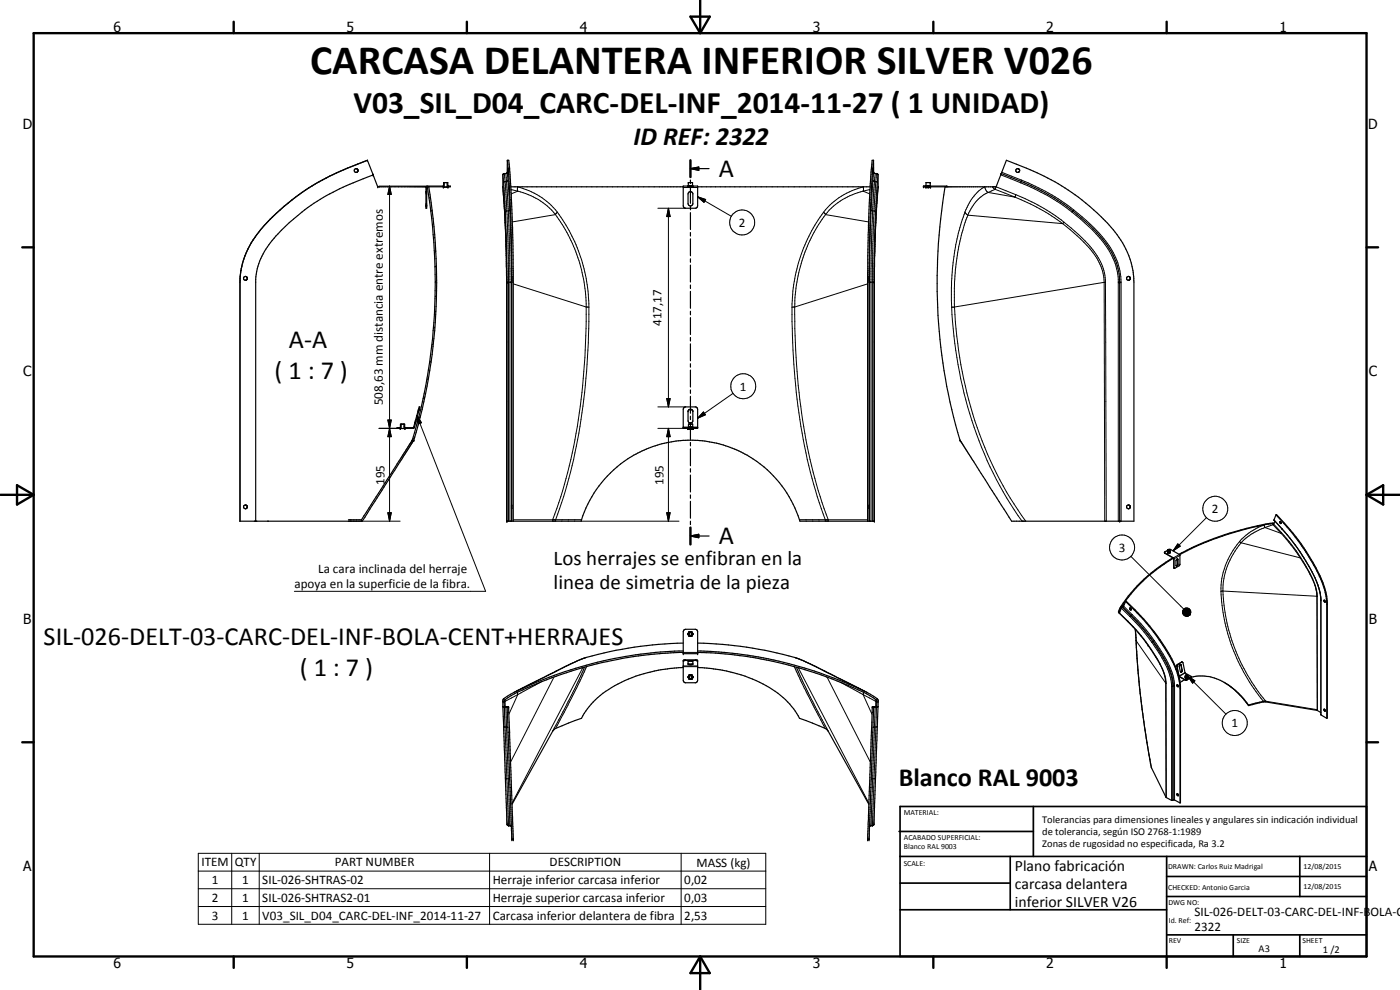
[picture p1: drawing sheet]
<svg xmlns="http://www.w3.org/2000/svg" width="420mm" height="297mm" viewBox="0 0 420 297" stroke-linecap="round" stroke-linejoin="round" font-family="sans-serif">
<g fill="none" stroke="#000" stroke-width=".35">
<path d="M88.7 59.2l-3.4 2.7M88.7 59.2l-1 .7M90.6 57.7l-1.9 1.5M90.7 57.7l-1 .8M91.6 57.1l-.9 .6M92.7 56.4l-2.1 1.3M93.7 55.8l-1 .6M94.7 55.1l-2 1.3M94.7 55.1l-1 .7M98.9 52.9l-1 .5M98.9 52.9l-4.2 2.2M100 52.4l-1.1 .5"/>
<path d="M101 51.9l-2.1 1M102.1 51.4l-1.1 .5M104.3 50.5l6-2.4 1.7 4.4M104.3 50.5l-3.3 1.4M104.3 50.5l-1.1 .4M107.3 50.8l-.4-.2-.6 .4v.4l.4 .3 .5-.1M107.3 50.8l.2 .4M107.3 50.8l.1 .4M107.4 51.4l-.2 .2M107.5 51.2l-.3 .4M111.9 52.4h.1M112 52.5l1.4 3.5h14.5"/>
<path d="M112 52.5a75.9 75.9 0 0 0-19.6 9.8l-.9 .6a55.7 55.7 0 0 0-9.3 8.6 20.6 20.6 0 0 0-5.5 12.4v72.5M127.8 57.5h.2M128.3 56h4.8M128.3 56a167.2 167.2 0 0 1-4.6 76.1M128.7 56a169.6 169.6 0 0 1-4.5 76.1M132.9 55.9l.2 .1M133 55.9h-.1M133 55.8v.1M133.1 55.8h-4.8l-.4 .2-.1 6.5h.2v-6.3l.3-.2M133.1 56v-1.2h1.3v1.2M133.1 56h1.3M133.3 54.8v1.3"/>
<path d="M134.2 54.8v1.3M134.4 55.8h.8v.2h-.8M134.4 56h.1M134.5 55.8v.2M134.5 56h.1M150.9 56l.6 9.4 .5 17.9v73.1h22.4l.1-.4M150.9 56h.1M150.9 52.3v.1M152 52l-.9 .1-.2 .4v3.5M152 52h.1M152.3 48.1l.6 9 .7 19.7v79.6M152.3 48.1h.4l.5 5.9 .8 19.8v82.6"/>
<path d="M152.3 48.1l-.2 3.9M152.4 50.6v1.1v-1.1M153.3 56h51.8M205.1 55.8h4.3v6l-.4 .6-3.4 .1-.4-.4zM206.5 55.8h.1M206.6 55.7v-.9h1.2v.9M206.6 55.7h1.2M206.6 55.8h.1M206.6 55.7l-.1 .1M206.7 57.7l.6-.2 .6 .5v3.3a.74 .74 0 0 1-.8 .5 .74 .74 0 0 1-.6-.7v-2.9zM206.7 55.8h.1M207.2 50.6l2.5-.5v1z"/>
<path d="M207.2 48.1v5M207.2 54v1.1M207.2 55.9v5.1M207.2 50.6h5.6M207.3 55.7l-.5 .1M207.3 55.7v.1M207.3 55.8h.2M207.8 55.7l.1 .1M207.9 55.8h-.3M209.4 56h51.7M262 50.6v1.1M262 50.7v.9"/>
<path d="M262.2 48.1l-.9 13.8-.5 19.3v75.2M262.2 48.1v3.7l.3 .3h.8l.2 .4 .1 3.5-.6 7.7-.6 16.8v75.9h-22.3l-.2-.4M262.2 48.1h-.5l-.6 9-.7 19.7v79.6M263.5 52.3v.1M277.9 55.8v-1h1.3v1l-.3-.1-.3 .1M277.9 55.7h1.3M277.9 56.1h.1M277.9 56l-.1 .1h1.5M278 55.8h.1M278 55.8h-.1M278.1 55.8h.4M278.5 56v.1"/>
<path d="M278.6 56l.1 .1M279.2 56l.1 .1M279.2 56.1h.1M279.3 56.1h.1M300.4 52.3v.1M300.4 52.2h.1M300.5 52.1l1.5-4a80.8 80.8 0 0 1 21.7 11.1 46.7 46.7 0 0 1 14.2 15.6 21.8 21.8 0 0 1 2.4 9.8v71.8h-36.7l-15.4-24.2a153.1 153.1 0 0 1-6.7-37.5 173.9 173.9 0 0 1 2.1-38.7M300.5 52.1l-1.6 3.9h-21.8v-.2h6.9l.4 .2M300.5 52.1a71.3 71.3 0 0 1 26.5 15.5 25.5 25.5 0 0 1 8.9 15.4l.1 73.4M305.6 50.6l.2 .1M305.8 50.7h-.7l-.2 .7 .4 .3h.3l.4-.3M305.8 50.7l.2 .3"/>
<path d="M306 51.4l-.4 .3M306 51v.4M73.9 75.7a22.8 22.8 0 0 0-1.9 7.8v72.9h36.7l15.5-24.3M74.9 73.8l-1 1.9M75.9 72.1l-2 3.6M76.5 71.2l-.6 .9M77 70.4l-1.1 1.7M78.2 69l-1.2 1.4M80 67l-1.2 1.3M81.7 65.2l-3.5 3.8M81.7 65.2l-1.2 1.1M85.3 61.9l-3.6 3.3"/>
<path d="M86.5 60.9l-1.2 1M127.8 61.8h.2M207.2 61.9v1M207.2 63.8v5.1M207.2 69.8v1M207.2 71.7v5.1M207.2 77.6v1.1M207.2 79.5v5.1M72 84.1v.5M74.2 83.4a.58 .58 0 0 0-.9-.3 .58 .58 0 0 0 0 .9 .58 .58 0 0 0 .9-.3M74.2 83.4v.3M153.6 83v1.1"/>
<path d="M207.2 85.5v1.1M207.2 87.4v5.1M207.2 93.4v1M207.2 95.3v5.1M260.9 83.4v.3M260.9 82.9v1.2M339.1 83.2a.58 .58 0 0 0-.8-.1 .58 .58 0 0 0 0 .9 .58 .58 0 0 0 .8-.1M339.1 83.2v.7M339.1 83.2l.1 .2M339.2 83.5l-.1 .4M207.2 101.3v1M207.2 103.2v5"/>
<path d="M207.2 109.1v1.1M207.2 111v5.1M207.2 117v1M207.2 118.9v5.1M120 128.3l.2 .1M120.2 128.5v-1.2h1.2v1.2M120.2 128.5h1.2M120.2 128.3h-1v.2h1M120.4 127.3v1.3M121.2 127.3v1.3M121.6 128.3l-.2 .1M123.6 132.2h.1"/>
<path d="M123.7 132.1h.1M123.7 132.1l-15.2 23.9M123.7 132.1h.5M124.5 126.9l-.5 1.4h-2.6M124.5 126.9l.2 .1M124.7 127l-.5 1.4-2.8 .1M125.6 122.9l-1.1 4M125.6 122.8v.1M125.6 122.8l.2-.7h.2l-.2 .8M125.6 122.8l.2 .1M125.6 122.8h.1M125.8 122.9l-1.1 4.1"/>
<path d="M205.1 128.3h4.3M205.3 122.3l.3-.2h3.2l.4 .3 .2 6.1h-4.3v-5.7zM206.5 128.3h.1M206.5 128.5h1.5M206.6 123.1l-.1 3.1a.74 .74 0 0 0 .6 .7 .74 .74 0 0 0 .8-.5v-3.1M206.6 128.1v-.8h1.3v.8M206.6 128.1l-.1 .2M206.6 123.1l-.1 .2M206.7 128.1l-.1 .1M206.7 128.1l.1 .1M206.7 122.9l-.1 .2M206.8 128.2v.1"/>
<path d="M206.8 128.5v.1M206.9 128.3h.1M206.9 128.5v.1M206.9 122.9h-.2M207 128.2l-.1 .1M207.2 128.1l-.1 .1M207.2 124.9v1M207.2 126.8v5.1M207.2 132.8v1M207.2 134.7v5M207.3 128.1l.2 .2M207.5 122.9l-.8 .1"/>
<path d="M207.5 122.9l.4 .4M207.5 128.5l.1 .1M207.5 128.3h.1M207.6 128.5l.1 .1M207.6 128.3h.1M207.7 128.2l-.1 .1M207.8 128.1l-.1 .1M207.8 128.1v.1M207.9 128.2l.1 .1M207.9 128.2l-1.4 .1M208 128.3h.1M74.2 151.9a.59 .59 0 0 0-.6-.4 .59 .59 0 0 0-.5 .4v.4a.59 .59 0 0 0 .5 .4 .59 .59 0 0 0 .6-.4"/>
<path d="M74.2 151.9v.4M104.6 156h3.9M108.5 156l-.1 .4M153.6 151.6v1M165.9 156h8.6M174.5 156a34.3 34.3 0 0 1 36.3-23.8 34.5 34.5 0 0 1 29.1 23.8M207.2 140.6v1M207.2 142.5v5.1M207.2 148.5v1M207.2 150.4v5.1M207.2 156.4v1M207.2 158.3v5.1"/>
<path d="M239.9 156h8.7M260.9 151.5v1.2M260.9 151.9v.4M339.1 151.8l-.4-.3-.6 .4 .2 .6 .4 .2 .4-.3M339.1 151.8v.6M339.1 151.8l.1 .1M339.2 152.3l-.1 .1M382.3 157.1l-.2-.1a89.2 89.2 0 0 0-27.4 8.9l-.8 .4M382.6 156.4l-.4 .8a29.1 29.1 0 0 0-8.3 1.5 85.2 85.2 0 0 0-17 6.2l-2.9 1.5M382.9 154.5l-.6 1.5a72.4 72.4 0 0 1 9.6 12.3 24.7 24.7 0 0 1 4.5 11.5v34.6l1.8 1.1M382.9 154.5l.2-.1a66.8 66.8 0 0 1 13.9 20.4l.9 2.9 .4 2.9v34.8l-.1 .1M382.9 154.5a71.3 71.3 0 0 1 12.8 17.8l1.7 4.3 .8 4.2v34.7"/>
<path d="M384.1 156.5l.3 .1v.5zM384.2 156.5l.3 .5M207.2 160.8l2.5-.5v1zM207.2 160.8h5.6M349.5 165.8l2.7 1.7M349.5 165.8v.1M349.5 165.9h.1M349.5 165.6v.2M349.6 165.6h-.1M349.6 165.9l2.6 1.5 .2 3.1M350.3 165.5l.2 .2M350.3 165.5h.1"/>
<path d="M350.4 165.6v-.6l.7-.2 3 1.8v2.8l-1.6 1.1-.3-.2v-2.8M350.4 165.4l-.1 .1M350.4 165.6l.1 .1M350.5 165.7l.4 .1M350.5 165.7l.3 .1M350.5 165.6l.3 .2M350.6 165l.4 .1-.3 .1zM350.8 164.8l.3 .2v.5M350.8 165.8h.1M351 165h.1M351.1 165.7l-.2 .1M351.1 165.7h-.6"/>
<path d="M351.1 165.1l-.5 .2-.2-.2-.8 .5M351.1 165.5l-.2 .3M351.1 165.1h.1M351.1 165.5v.2M352 167.4l-2.2 1.3a51.6 51.6 0 0 0-8.5 7.1 33.4 33.4 0 0 0-4.9 6.3l-.8 1.5 .2 .2M352.2 167.5a44.1 44.1 0 0 0-16 15.4l-.2 .8M353.2 167.8h.3v1.6l-.4 .4-.2-1.5zM353.4 167.7v1.5l-.4 .6M205.1 198.2l.3-.2h3.6l.4 .2v5.9l-.4 .7-3.4 .1-.3-.3-.2-.5zM205.1 195.3a121.8 121.8 0 0 0-49.9 12M205.1 193a102.9 102.9 0 0 0-31.6 5.2l-16.7 8.2a19.9 19.9 0 0 0-5.8 3.5l-.1 .7M205.1 195.7a120.1 120.1 0 0 0-51.7 13l-1.9 1.3-.2 .6"/>
<path d="M205.1 198.4l.5-.2h3.2l.6 .2M205.3 189l.5-.2h2.8l.6 .3 .2 7h-4.3v-6.6zM206.4 190.2h.1M206.5 190.2l.3 .6M206.5 199.1l.4 .2 1-.2M206.5 198.5h1.4v.8h-1.4zM206.6 190.1v.2M206.6 190h.1M206.6 190.5h.1M206.7 189.9h.1M206.8 190.8v.1M206.8 190.9h.8"/>
<path d="M207.1 189.6l-.4 .2M207.3 189.6l.5 .3M207.6 189.6h-.8l-.3 .6M207.6 189.6l.3 .6-.3 .6M207.6 189.6l.4 .6-.4 .7M207.6 190.8l-.1 .1M207.7 190.6v.1M207.8 190.5l-.5 .4-.6-.3M207.8 190v.4M209.4 195.7a121.2 121.2 0 0 1 51.7 13l1.8 1.3 .2 .6M209.4 195.3a118.7 118.7 0 0 1 32 5.1l4.5 1.4 7.4 2.8a35.9 35.9 0 0 1 10.2 5.3l.1 .7M209.4 193a109.3 109.3 0 0 1 31.5 5.2l19.2 9.5"/>
<path d="M335.7 183.6v.1M335.7 183.6l.1 .3M335.8 183.9a58.9 58.9 0 0 1 11.8 14.5M337.8 180.5l-.6 1.4-.6 .5-.7 1.5-.1-.1M337.8 180.5l.2-.1a66.8 66.8 0 0 1 12.2 14.7 24.8 24.8 0 0 1 4.1 10.9l-.2 34.9M337.8 180.5a61.3 61.3 0 0 1 11.1 13.1l3.6 6.2a18.5 18.5 0 0 1 1.6 6.9v34.2M339 182.5l.2 .5 .3-.1M339.1 182.5h-.1M339.2 182.4l.3 .5M339.2 182.4l-.1 .1M339.4 182.8l.1 .1M340.7 188.8l.9 13.3 1 9.5 2.9 18.7 4.4 8.9 1.7 1 .7-.3 1.8 1"/>
<path d="M354 199.6l.2-.2 .3 .1 .3 1.8-.3 .4-.3-.2zM354.3 199.4l.4 1.7-.3 .6M354.8 198.7l-1.5 1 .6 3.2 2 1.1 1.6-.9M397.5 180.1a.29 .29 0 0 0-.1 .4 .29 .29 0 0 0 .4 .1M397.5 180.1l.3 .5M150.9 212l1.3 35.4 .2 .3 .9 .1 .2 .3M150.9 212v.1M150.9 210.6v1.4M150.9 210.6h.4M150.9 212.1h.1M151 212.1l1.2 .2 .1 1.4M151.3 210.6l.1 1.3"/>
<path d="M151.4 212.2l.2 5.9h-.4M151.4 212l1.2 .1M151.4 211.9v.1M152.3 213.7l1.3 37.8v.5h.4l-1.3-38.3M152.3 213.7h.4M152.6 212.1h.1M152.6 212.1l.1 1.6M155.1 207.3l-.8 .4M205.1 200.3a45.6 45.6 0 0 0-24.2 7.7 22.4 22.4 0 0 0-6.4 7.5l-7.8 3.1-.7 .6-12.3 22.1M206.6 203h.1M206.7 202.9l.1 .9M206.7 202.8a.64 .64 0 0 0 .2 .9 .64 .64 0 0 0 .9-.2"/>
<path d="M206.7 202.8v.1M206.7 202.8h.1M206.8 202.6h.1M206.8 203.8h.1M206.8 202.6l-.1 .2M206.9 203.8h.7M206.9 202.5l-.1 .1M207.2 202.5l-.5 .3M207.4 202.5l.4 .4M207.5 202.5l.3 .4M207.6 203.8h-.1M207.7 203.6v.1"/>
<path d="M207.8 202.8h.1M207.8 202.9v.6M207.8 203.5l-.2 .3M207.8 202.9l.2 .3M208 203.2l-.2 .3M208 203.2l-.4-.7h-.7l-.4 .7 .4 .6M208 203.2l-.4 .6M209.4 200.3l4 .3a40.2 40.2 0 0 1 22.3 9.3 20.1 20.1 0 0 1 4.2 5.6l7.8 3.1 .7 .6 12.4 22.1M261.7 213.7l-1.3 38.3h.4l.1-1.2 1.3-37.1M261.7 213.7h.5M261.8 212.1l-.1 1.6M261.8 212.1h.1"/>
<path d="M262.2 212.3v1.4M262.2 212.3h.1M262.5 212.2h-.1M263 212l-1.1 .1M263 212h.1M263.1 210.6h.5M263.1 210.6l-.1 1.4M263.5 212l-1.3 .3M263.5 212l-1.2 35.4-.3 .3-.9 .1-.2 .3M263.5 212h.1M263.6 210.6l-.1 1.4M353.2 205.5l.1 .4 .3 .1"/>
<path d="M353.3 205.5h-.1M353.3 205.5h.1M353.3 205.5l.3 .5M355.5 204l-1.4 .8M355.6 201.8l-.6-3-.3-.2-1.3 .7-.3 .5 .8 3.3 1.9 1h.3l1.4-.9M355.6 201.8l1.8 1.1 .1 .3M355.6 201.8h.1M355.7 203.1l.1 .3h.4M355.7 203.1h.1M355.7 203.1l.1 .2M355.8 202.7h.6M355.8 203.2l.2 .1"/>
<path d="M355.8 203.1h-.1M355.8 203.3v.1M355.8 203.3h.3M355.8 203.4h.4M355.9 202.6l.5 .1-.3 .1zM356.1 203.3l.1 .1M356.2 203.4h.1M356.3 203.4h.1M356.4 202.7h.1M356.5 202.7l-.2-.2-.5 .1v.7M356.5 202.7h-.1M356.5 203.1v.1"/>
<path d="M356.5 203.1l-.2 .3M356.5 202.7v.4M356.5 203.2l-.2 .2M356.5 203.2l-.4 .1M357.5 203.2a13 13 0 0 1 11 2.2M367.4 204.8l1.1 .6M368.5 205.4l2.4 1.9 1.7 1.8 2.2 2.6M368.5 205.4a24.3 24.3 0 0 1 6.2 6.1M374.7 211.5l.1 .2M374.8 211.7l4.9-1.1 15.6 2.5M379.9 210.4h-.6l-4.6 1.1M395.3 213.1h.1"/>
<path d="M395.3 213.1l1.1 .7M397.5 212.8l.3 .5M397.5 212.8l-.1 .4 .2 .2 .2-.1M353.3 238.2l.3 .2v.4l-.3-.2zM353.3 238.2l.3 .5M152.2 247.4v.1"/>
<circle cx="207.2" cy="190.2" r=".44"/>
<circle cx="207.2" cy="203.1" r=".43"/>
</g>
<g fill="#000">
<circle cx="110.3" cy="48.1" r=".18"/>
<circle cx="112" cy="52.5" r=".18"/>
<circle cx="113.4" cy="56" r=".18"/>
<circle cx="133" cy="56.1" r=".18"/>
<circle cx="133.1" cy="56" r=".18"/>
<circle cx="134.4" cy="56" r=".18"/>
<circle cx="134.4" cy="56.1" r=".18"/>
<circle cx="152.4" cy="51.7" r=".18"/>
<circle cx="206.5" cy="55.8" r=".18"/>
<circle cx="206.6" cy="54.8" r=".18"/>
<circle cx="206.6" cy="55.7" r=".18"/>
<circle cx="206.8" cy="55.8" r=".18"/>
<circle cx="206.9" cy="55.8" r=".18"/>
<circle cx="207.5" cy="55.8" r=".18"/>
<circle cx="207.6" cy="55.8" r=".18"/>
<circle cx="207.9" cy="55.8" r=".18"/>
<circle cx="262" cy="51.7" r=".18"/>
<circle cx="263.6" cy="56" r=".18"/>
<circle cx="277.1" cy="56" r=".18"/>
<circle cx="277.1" cy="55.8" r=".18"/>
<circle cx="277.8" cy="56.1" r=".18"/>
<circle cx="277.9" cy="55.8" r=".18"/>
<circle cx="277.9" cy="56.1" r=".18"/>
<circle cx="278.5" cy="56.1" r=".18"/>
<circle cx="278.5" cy="55.8" r=".18"/>
<circle cx="278.6" cy="55.8" r=".18"/>
<circle cx="278.7" cy="56.1" r=".18"/>
<circle cx="279.2" cy="54.8" r=".18"/>
<circle cx="279.2" cy="55.8" r=".18"/>
<circle cx="279.2" cy="55.7" r=".18"/>
<circle cx="279.2" cy="56.1" r=".18"/>
<circle cx="279.3" cy="56.1" r=".18"/>
<circle cx="300.5" cy="52.1" r=".18"/>
<circle cx="127.8" cy="61.8" r=".18"/>
<circle cx="128" cy="61.8" r=".18"/>
<circle cx="153.6" cy="84.1" r=".18"/>
<circle cx="260.9" cy="84.1" r=".18"/>
<circle cx="120" cy="128.3" r=".18"/>
<circle cx="120.1" cy="128.6" r=".18"/>
<circle cx="120.2" cy="128.5" r=".18"/>
<circle cx="120.2" cy="128.1" r=".18"/>
<circle cx="121.4" cy="128.1" r=".18"/>
<circle cx="121.4" cy="128.5" r=".18"/>
<circle cx="121.5" cy="128.6" r=".18"/>
<circle cx="121.6" cy="128.4" r=".18"/>
<circle cx="123.7" cy="132.1" r=".18"/>
<circle cx="124.2" cy="132.1" r=".18"/>
<circle cx="125.8" cy="122.9" r=".18"/>
<circle cx="206.4" cy="128.6" r=".18"/>
<circle cx="206.5" cy="128.3" r=".18"/>
<circle cx="206.6" cy="128.1" r=".18"/>
<circle cx="206.7" cy="128.1" r=".18"/>
<circle cx="206.8" cy="128.6" r=".18"/>
<circle cx="206.9" cy="128.6" r=".18"/>
<circle cx="207.5" cy="128.6" r=".18"/>
<circle cx="207.7" cy="128.6" r=".18"/>
<circle cx="208" cy="128.3" r=".18"/>
<circle cx="208" cy="128.6" r=".18"/>
<circle cx="288.1" cy="132.1" r=".18"/>
<circle cx="152" cy="156.4" r=".18"/>
<circle cx="152.2" cy="156.4" r=".18"/>
<circle cx="262.4" cy="156.4" r=".18"/>
<circle cx="336" cy="156.4" r=".18"/>
<circle cx="350.5" cy="165.7" r=".18"/>
<circle cx="350.8" cy="165.8" r=".18"/>
<circle cx="350.9" cy="165.8" r=".18"/>
<circle cx="351.2" cy="165.6" r=".18"/>
<circle cx="205.1" cy="196.1" r=".18"/>
<circle cx="206.8" cy="189.6" r=".18"/>
<circle cx="209.4" cy="196.1" r=".18"/>
<circle cx="335.9" cy="183.6" r=".18"/>
<circle cx="151.3" cy="210.6" r=".18"/>
<circle cx="152.6" cy="212.1" r=".18"/>
<circle cx="261.8" cy="212.1" r=".18"/>
<circle cx="263.1" cy="211.9" r=".18"/>
<circle cx="263.1" cy="210.6" r=".18"/>
<circle cx="355.7" cy="203.1" r=".18"/>
<circle cx="355.8" cy="203.3" r=".18"/>
<circle cx="356.5" cy="203.2" r=".18"/>
<circle cx="153.6" cy="252" r=".18"/>
<circle cx="154" cy="252" r=".18"/>
<circle cx="260.4" cy="252" r=".18"/>
<circle cx="260.8" cy="252" r=".18"/>
</g>
<g fill="none" stroke="#000" stroke-width=".3">
<path d="M113.7 55.8h14.6M116.9 55.8l.5 2.5h-1zM116.9 55.8v100.6M128.7 55.8l.2 .2M129.1 59.1l-.3 .4M133.3 55.1l-.2 .4M134.4 55.6l-.2 .4M134.7 55.8l.2 .2M150.9 52.5l.3 2.4M150.9 56.1l.2 2.3M151.1 58.4l.5 8.3M151.1 58.4v.1"/>
<path d="M151.4 52.1l.2 2.3M151.6 54.4l.5 8.9M151.6 54.4l-.4 .2v.7l.5 8.3M151.8 52.1l.8 11.2 .4 13.5v79.6M152.2 51.7l.2 2.4M152.4 54.1l.6 8.9M152.4 54.1l-.3 .3h-.5M152.5 50.5h.4M153.1 59.9h.4M153.3 56.9l2.1 .5M155.3 56l.1 .1M155.4 56.1a22.2 22.2 0 0 1 11.9 7.6"/>
<path d="M155.4 56.1v1.3M155.4 57.4l.8 .2a19.8 19.8 0 0 1 10.5 6.8M155.4 57.4l-2 .8M205.1 56.3h4.3M209.4 59.1l2.4 .8-.5 .8zM209.4 59.1l10.1 5.8M259 56.1v1.3M259 56.1a21.6 21.6 0 0 0-11.8 7.6M259 57.4l2 .8M259 57.4a20.8 20.8 0 0 0-11.2 7M259.1 56l-.1 .1M260.9 59.9h.5"/>
<path d="M261.1 56.9l-2.1 .5M261.5 50.5h.4M262 54.1l.3 .3h.5M262 54.1l-.6 8.9M262.2 51.7l-.2 2.4M262.7 52.1l-.8 10.5-.5 14.2v79.6M262.8 54.4l-.5 8.9M262.8 54.4l.5 .5M263 52.1l-.2 2.3M263.3 54.9l-.5 8.7M263.3 58.4l-.5 8.3M263.3 58.4v.1"/>
<path d="M263.5 52.5l-.2 2.4M263.6 56.1l-.3 2.3M277.8 55.8v.2M284 55.8v.2M295.5 56a14.4 14.4 0 0 0-5.9 7.6M295.6 56l.3 1.1 .7 .6M296.6 57.7a11.7 11.7 0 0 0-6.1 6.9M296.6 57.7l8 1.4M297.8 56l.9 .8M298.7 56.8l-2.1 .9M298.7 56.8l.2-.8 6 2.4M298.7 56.8l5.9 2.3"/>
<path d="M300.3 52.5l6.1 2.4M300.6 51.7l6 2.4M304.6 59.1a60.6 60.6 0 0 1 14.3 8M304.9 58.4l5.6 2.6 2.8 1.5 6 4.2M304.9 58.4l-.3 .7M306.4 54.9a60.2 60.2 0 0 1 15.3 8.7M306.6 54.1l-.2 .8M306.6 54.1a62.2 62.2 0 0 1 25.7 18.9 19.5 19.5 0 0 1 4.2 11.7M127.8 62l.2 .2M129.7 63l-.4 .4M130.1 67.1l-.4 .4M130.5 71.2l-.4 .4"/>
<path d="M130.8 75.4l-.4 .4M131 79.7l-.5 .4M151.6 66.7h.1M151.6 66.7l.4 16.6v73.1M151.7 63.6l.5 17.8v75M152.1 63.3l.5 17.2v75.9M152.1 63.3l-.4 .3M153 63l-.3 .3h-.6M153 63l.5 19.2v74.2M166.7 64.4a47.6 47.6 0 0 1 9.2 26.8 185.6 185.6 0 0 1-8.8 61.3l-1.2 3.5M166.7 64.4l-13 2.2M167.3 63.7l-.6 .7"/>
<path d="M167.3 63.7a49 49 0 0 1 5.9 10.6 47.6 47.6 0 0 1 3.5 15.9 189 189 0 0 1-8.1 60.6l-1.9 5.6M197.4 62.5h8.4M200.6 62.5l.5 2.5h-1zM200.6 62.5v59.6M247.2 63.7a48.4 48.4 0 0 0-9.5 27.5 192.2 192.2 0 0 0 7.6 57.8l2.4 7.4M247.2 63.7l.6 .7M247.8 64.4l12.9 2.2M247.8 64.4a47.2 47.2 0 0 0-9.3 27.7M261.4 63l.3 .2 .6 .1M261.4 63l-.5 20v73.4M262.3 63.3l.5 .3M262.3 63.3l-.5 17.2v75.9"/>
<path d="M262.8 63.6l-.5 15.4v77.4M262.8 66.7h.1M262.8 66.7l-.4 13.8v75.9M289.6 63.6a70 70 0 0 0-4.1 22.8l.1 5.8M289.6 63.6l.9 1M290.5 64.6l-1.8 5.2-1.3 5.9-.9 9v7.4M290.5 64.6l28.4 2.5M318.9 67.1a39.2 39.2 0 0 1 10.7 11l1.3 3.2 .5 3.4M319.3 66.7a36.4 36.4 0 0 1 11 11.8l1.2 3.4 .3 2.8M319.3 66.7l-.4 .4M321.7 63.6a44.3 44.3 0 0 1 11.2 11.8 18 18 0 0 1 2.7 8.5v72.5M322 63.3h.1"/>
<path d="M322 63.3l-.3 .3M322.2 63l-.2 .3M130.5 98.1l-.4 .5M130.8 93.3l-.4 .5M131 88.6l-.4 .5M131.1 84.1l-.5 .5M152 84.7h.1M152.2 84.7h.1M152.2 84.7h1.3M152.5 84.7h.1M153.4 84.7h.1M153.6 84.6h.4"/>
<path d="M154 85.2l21.9 6.9 .8 .1M238.5 92.1a188.7 188.7 0 0 0 8.2 58.7l1.9 5.2M238.5 92.1l-.8 .1M260.4 84.6h.4M260.4 85.2l-21.9 6.9M260.9 84.7h1.4M261 84.7h.1M262.3 84.7h.1M262.4 84.7h.1M285.6 92.2a119.3 119.3 0 0 0 21.1 64.2M286.5 92.1l-.9 .1M286.5 92.1a118.4 118.4 0 0 0 21.3 64.3"/>
<path d="M331.4 84.7h.4M331.4 84.7l.1 71.7M331.4 84.7l-44.9 7.4M331.8 84.7l.2 71.7M335.6 84.7h.9M335.7 84.7h.1M336 84.7h.1M336.5 84.7v71.7M127.5 119.1l-.6 .5M128.6 113.5l-.6 .5M129.4 108.2l-.5 .5M130.1 103.1l-.5 .4"/>
<path d="M200.1 119.6h1l-.5 2.5zM220 118l-10.6 7.5M113.7 128.5h5.5M116.4 126h1l-.5 2.5zM116.4 126l1 5h-1l1-5zM116.9 128.5l.5 2.5h-1zM119.6 128.3l.1 .2M120.4 127.8l-.2 .1M121.4 127.9l-.2 .1M122.1 128.3l.1 .2M124.5 131.1l-.6 .6M125.1 124.7l1.4 2.1-1 .4z"/>
<path d="M125.1 124.7l20.6 52.7h-57.4M125.8 122.1l.1 .2M126.2 124.9l-.7 .6M197.4 122.1h8.4M200.6 128.5l.5 2.5h-1zM200.6 128.5v27.9M205.1 128.1h1.5M205.8 128.3v.2h-8.4M207.9 128.1h1.5M208.6 128.3v.2M211.1 123.6l.6 .9-2.3 1zM104.6 156.4h15.5"/>
<path d="M116.4 153.8h1l-.5 2.6zM154 156h11.9M165.9 156v.4M174.4 156.4h29.4M200.1 153.8h1l-.5 2.6zM248.6 156h11.8M248.6 156v.4M362.1 155.3l-10 10M379.3 157.5l.1 .1M379.3 157.5a19.3 19.3 0 0 0-11.6 12.2 19.5 19.5 0 0 0-1.3 7.7M379.4 157.5h-.1M379.4 157.6l.2 .7"/>
<path d="M379.4 157.6h.1M379.6 158.3l4.9 1.7M379.6 158.3l-4.3 2.1-2.8 2.5M381.9 157.1l.1 .3M382 157.4l-2.4 .9M382 157.4l2.5 2.6M382.2 157.2l2.4 2.6M382.2 157.3l-.2 .1M382.2 157.2v.1M382.3 156l4 4.4 4.6 6.2M384.6 159.8l2.3 2.6 3.4 4.9M384.6 159.8l-.1 .2"/>
<path d="M384.7 158.6h.1M384.7 158.6v.1M385.5 157l-.2 .1M339.4 166.9l15.8 15.9M349.6 165.9v.1M350.4 165.4v.4l.5 .1 .3-.2-.1-.3M352.2 167.5h.1M352.2 170.3h.1M353.4 167.9h.1M353.4 169.2l.1 .1M353.5 163.2l.7 .7-2.1 1.4zM353.9 166.4l-1.7 1.1"/>
<path d="M354.1 166.7l-1.9 .9M366.4 177.4a55.2 55.2 0 0 0 6.8 24.2l2.4 4 3.6 5M367 177.3l28.2 1.6M367 177.3a54.4 54.4 0 0 0 8.1 26.3l2.5 4 2.3 2.8M367 177.3l-.6 .1M372 162.5l.5 .4M372.5 162.9l17.7 4.5M372.5 162.9a22.3 22.3 0 0 0-5.5 14.4M384.5 160l3.7 4.5 2 2.9M390.2 167.4a24.5 24.5 0 0 1 5 11.5M390.3 167.3a27.4 27.4 0 0 1 5 10.6v1M390.3 167.3l-.1 .1"/>
<path d="M390.9 166.7h.1M390.9 166.6a29.4 29.4 0 0 1 5.5 12.5v35.4M392.1 165.6l-.1 .1M395.2 178.9h.1M395.2 178.9l.1 34M395.3 178.9l.1 34.1M175.9 197.3l-2.7 1-6.1 3M205.1 195.7h4.3M205.1 199.8h4.3M205.8 198v.2M206.8 189.5h.8l.5 .7-.5 .8h-.8l-.5-.8zM208.6 198v.2"/>
<path d="M238.5 197.3l2.7 1 6.1 3M335.9 184l2.6 2.4M335.9 183.6l.1 .1M336.5 182.5l2.6 2.5M336.8 182.2l2.5 2.5M337 182.1l5.1 5.3 4 5M337.2 181.9l5.2 5.2 4 5.1M337.4 181.4l-.8 .7v.3M338.5 186.4l3.2 3.4 2.9 3.8M338.5 186.4v.1M339.1 185l3.4 3.7 3.2 4M339.2 182.4l.2 .5"/>
<path d="M339.3 182.5l.1 .3M339.3 184.7l-.2 .3M339.3 184.7l3.5 3.7 3.2 4.1M339.7 184.4l-.4 .3M339.8 184.4h-.1M340.6 182.9l-.2 .1M340.7 188.8l.3 3.5M340.9 192.1l.1 .2M341 192.3l8.8 12.6M341 192.3l.5 8.8a286.6 286.6 0 0 0 3.8 28.1l.3 1.2M344.6 193.7h.1M344.6 193.6l1.9 2.7a16.8 16.8 0 0 1 3.5 8.8"/>
<path d="M344.6 193.6v.1M345.7 192.7a32 32 0 0 1 5.8 11.6l.1 35.9M346 192.5l2.6 4a21.1 21.1 0 0 1 3.3 8.6v35M346 192.5l-.3 .2M346.1 192.4a29.7 29.7 0 0 1 6 12.2v35.4M346.1 192.4l-.1 .1M346.4 192.2l-.3 .2M346.4 192.2a31.7 31.7 0 0 1 5.8 11.5l.3 2.1M347.6 191.2l-.2 .1M347.6 198.4a14 14 0 0 1 2.2 6.5M353.2 199.9h.1M353.4 199.3l.1 .1"/>
<path d="M354.4 199.6h.1M354.6 198.7h.1M354.9 183.6l2.1 .9-2.1-.6zM354.9 183.3l2.1 1.2-2.1-.9zM354.9 183.9l2.1 .6-2-.4zM355 183.1l2 1.4-2.1-1.2zM355 184.1l2 .4-1.9-.1zM355.1 184.4l1.9 .1-1.7 .1zM355.2 182.9l1.8 1.6-2-1.4zM355.3 184.6l1.7-.1-1.5 .2zM355.3 182.7l.2-.2 1.5 2zM355.3 182.7l1.7 1.8-1.8-1.6z"/>
<path d="M355.5 184.7l1.5-.2zM355.5 182.5l.3-.1 1.2 2.1zM355.8 184.8l1.2-.3zM355.8 182.4h.3l.9 2.1zM356 184.9l1-.4zM356.1 182.4h.3l.6 2.1zM356.3 184.9l.7-.4zM356.4 182.4l.2 .1 .4 2zM356.6 184.8l.4-.3zM356.6 182.5l.3 .1 .1 1.9zM356.8 184.7l.2-.2zM356.9 182.6l.1 .2v1.7z"/>
<path d="M357 182.8l.2 .2-.2 1.5zM357.2 183l.1 .3-.3 1.2zM357.3 184.1l-.3 .4zM357.3 183.3l-.3 1.2zM357.4 183.8l-.4 .7zM357.4 183.6l-.4 .9zM396.4 180.2v.1M398.3 181.2l-.1 .1M151.5 210l.1 .4M151.6 210.4l-.3 .2M151.6 210.4v1.6M151.8 212.2l.8 21.4"/>
<path d="M152.4 218.2v.1M152.4 218.2l-.8-.1 .5 15.6M152.5 219.7h.4M155.2 207.3h-.1M155.3 207.7l.1 .7M155.4 208.4l-3.8 2M155.4 208.4l-2.7 5.9M162.3 204.6l-6.9 3.8M166.3 203.1l-13.1 25.5M167.1 201.3l-11.7 5.9M167.1 201.3h-.2M174.9 200.3l-21.2 40.7"/>
<path d="M175.4 200.2l-2.9 6.4-6.6 12.8M176 200l-3 6.5-6.3 12.1M205.1 200h4.3M206.8 202.4h.9l.4 .8-.4 .7h-.9l-.4-.7zM238.4 200l3 6.5 6.3 12.1M239 200.2l3.9 8.3 5.7 10.9M239.6 200.3l21.2 40.7M247.3 201.3l11.8 5.9M247.3 201.3h.2M248.2 203.1l13 25.5M252.1 204.6l6.9 3.8M259 208.4l3.8 2"/>
<path d="M259 208.4l2.7 5.9M259.1 207.7l-.1 .7M259.2 207.3h.1M261.5 219.7h.4M262.7 212.2l-.8 21.4M262.8 210.4l.3 .2M262.8 210.4v1.6M262.9 210l-.1 .4M263 212.2l-.7 21.5M263.3 218l-1.3 .3M349.8 204.9l.2 .2M349.8 204.9l.1 34.3"/>
<path d="M350 205.1v34.2M352.5 205.8l-.9 .1M352.5 205.8v34.2M354.3 206.6l-.2 .1M354.7 201.1h.1M355.6 203.9v.1M355.6 201.8l-1.8 1M355.7 201.9l-1.8 1.2M356.2 203.9v.1M356.5 202.9l2.1 1.4-.7 .7zM356.5 203l.1 .2-.3 .3-.5-.1v-.4M356.5 202.9l11.4 11.4"/>
<path d="M357.4 203.2v.1M379.9 210.4l15.4 2.5M379.9 210.4v.2M395.3 212.9v.2M395.3 212.9l.1 .1M395.4 213v.2M151.7 233.4l.4 .3M152.1 233.7l.5 14M152.6 233.6l.4 14.1M152.6 233.6l.4 .3M152.6 233.6l-.5 .1M153.5 236.3h-.4"/>
<path d="M260.9 236.3h.5M261.9 233.6l-.5 14.1M261.9 233.6l-.5 .3M261.9 233.6l.4 .1M262.3 233.7l-.5 14M262.8 233.4l-.5 .3M59.5 256h170.3v21.3h-170.3zM69.5 256v21.3M77.8 256v21.3M146.9 256v21.3M152.6 247.7h.1M153 247.7h.1"/>
<path d="M204.4 256v21.3M261.4 247.7h.1M261.8 247.7h.1M59.5 261.4h170.3M59.5 266.7h170.3M59.5 272h170.3"/>
<circle cx="222.7" cy="66.7" r="3.8"/>
<circle cx="223" cy="115.9" r="3.8"/>
<circle cx="364.7" cy="152.6" r="3.7"/>
<circle cx="336.7" cy="164.3" r="3.8"/>
<circle cx="370.6" cy="216.9" r="3.8"/>
</g>
<g fill="none" stroke="#000" stroke-width=".71">
<path d="M10.1 9.9h400v277.1h-400zM70.1 6.5v3.4M140.1 6.5v3.4M207.2 5h5.8l-2.9 4.9zM210.1 0v9.9M280.1 6.5v3.4M350.1 6.5v3.4M207.2 48.1v5M6.7 74.2h3.4M410.1 74.2h3.5M.1 148.5h10M5.1 145.6l5 2.9-5 2.9z"/>
<path d="M207.2 158.3v5.1M410.1 148.5h10M410.1 148.5l5-2.9v5.8zM6.7 222.7h3.4M410.1 222.7h3.5M70.1 287v3.4M140.1 287v3.4M210.1 287v10M210.1 287l2.9 5h-5.8zM280.1 287v3.4M350.1 287v3.4"/>
</g>
<g fill="none" stroke="#000" stroke-width=".51">
<path d="M269.8 249.5h40.3M270.1 242h140v45h-140zM270.1 257h140M303.2 257v16M310.1 242v15M350.1 257v30M390.1 257v12M270.1 265h33.1M270.1 273h80M350.1 269h60M350.1 263h60M350.1 280.5h60"/>
<path d="M370.1 280.5v6.5M390.1 280.5v6.5"/>
</g>
<g fill="#000">
<path d="M116.9 55.8l.5 2.5h-1zM207.2 50.6l2.5-.5v1zM209.4 59.1l2.4 .8-.5 .8zM200.6 62.5l.5 2.5h-1zM200.1 119.6h1l-.5 2.5zM116.4 126h1l-.5 2.5zM116.9 128.5l.5 2.5h-1zM125.1 124.7l1.4 2.1-1 .4zM200.6 128.5l.5 2.5h-1zM211.1 123.6l.6 .9-2.3 1zM116.4 153.8h1l-.5 2.6zM200.1 153.8h1l-.5 2.6z"/>
<path d="M207.2 160.8l2.5-.5v1zM353.5 163.2l.7 .7-2.1 1.4zM357.3 184.1l-.3 .4zM357.4 183.8l-.4 .7zM357.4 183.6l-.4 .9zM357.3 183.3l-.3 1.2zM357.2 183l.1 .3-.3 1.2zM357 182.8l.2 .2-.2 1.5zM356.9 182.6l.1 .2v1.7zM356.4 182.4l.2 .1 .4 2zM356.1 182.4h.3l.6 2.1zM355.8 182.4h.3l.9 2.1z"/>
<path d="M355.5 182.5l.3-.1 1.2 2.1zM355.3 182.7l.2-.2 1.5 2zM355.3 182.7l1.7 1.8-1.8-1.6zM355.2 182.9l1.8 1.6-2-1.4zM355 183.1l2 1.4-2.1-1.2zM354.9 183.3l2.1 1.2-2.1-.9zM354.9 183.6l2.1 .9-2.1-.6zM354.9 183.9l2.1 .6-2-.4zM355.1 184.4l1.9 .1-1.7 .1zM355.3 184.6l1.7-.1-1.5 .2zM355.5 184.7l1.5-.2zM355.8 184.8l1.2-.3z"/>
<path d="M356 184.9l1-.4zM356.3 184.9l.7-.4zM356.6 184.8l.4-.3zM356.8 184.7l.2-.2zM356.5 202.9l2.1 1.4-.7 .7z"/>
</g>
<path d="M356.8 182.5v2" fill="none" stroke="#000" stroke-width=".42"/>
<path d="M355 184.3h2" fill="none" stroke="#000" stroke-width=".38"/>
<text font-size="12.6" x="93.1" y="22.1">CARCASA DELANTERA INFERIOR SILVER V026</text>
<text font-size="9.4" x="106.1" y="33.9">V03_SIL_D04_CARC-DEL-INF_2014-11-27 ( 1 UNIDAD)</text>
<g font-size="7.9">
<text x="190.1" y="43.4">ID REF: 2322</text>
<text x="215.7" y="53.1">A</text>
<text x="86.7" y="104.6">A-A</text>
<text x="82.4" y="113.6">( 1 : 7 )</text>
<text x="215.7" y="163.3">A</text>
<text x="13.1" y="193.7">SIL-026-DELT-03-CARC-DEL-INF-BOLA-CENT+HERRAJES</text>
<text x="90" y="202.7">( 1 : 7 )</text>
<text x="269.7" y="236">Blanco RAL 9003</text>
</g>
<g font-size="6.3">
<text x="166.1" y="169.4">Los herrajes se enfibran en la</text>
<text x="166.1" y="176.7">linea de simetria de la pieza</text>
</g>
<g font-size="4.7">
<text x="304.6" y="261.2">Plano fabricación</text>
<text x="304.6" y="266.6">carcasa delantera</text>
<text x="304.6" y="272">inferior SILVER V26</text>
</g>
<g font-size="4.2">
<text x="34" y="9.6">6</text>
<text x="104" y="9.6">5</text>
<text x="174" y="9.6">4</text>
<text x="244" y="9.6">3</text>
<text x="314" y="9.6">2</text>
<text x="384" y="9.6">1</text>
<text x="6.8" y="38.7">D</text>
<text x="410.6" y="38.7">D</text>
<text x="7" y="112.9">C</text>
<text x="410.8" y="112.9">C</text>
<text x="7" y="187.1">B</text>
<text x="410.8" y="187.1">B</text>
<text x="7" y="261.4">A</text>
<text x="410.8" y="261.4">A</text>
<text x="34" y="290.4">6</text>
<text x="104" y="290.4">5</text>
<text x="174" y="290.4">4</text>
<text x="244" y="290.4">3</text>
<text x="314" y="290.4">2</text>
<text x="384" y="290.4">1</text>
</g>
<g font-size="3.9">
<text x="221.7" y="68">2</text>
<text x="198.5" y="97.8" transform="rotate(-90 198.5 97.8)">417,17</text>
<text x="222.1" y="117.2">1</text>
<text x="114.9" y="121.6" transform="rotate(-90 114.9 121.6)">508,63 mm distancia entre extremos</text>
<text x="115.4" y="145.5" transform="rotate(-90 115.4 145.5)">195</text>
<text x="199.1" y="145.5" transform="rotate(-90 199.1 145.5)">195</text>
<text x="363.7" y="153.9">2</text>
<text x="335.7" y="165.5">3</text>
<text x="95.5" y="171.9">La cara inclinada del herraje</text>
<text x="88.4" y="176.4">apoya en la superficie de la fibra.</text>
<text x="369.6" y="218.2">1</text>
<text x="60.4" y="260">ITEM</text>
<text x="70.5" y="260">QTY</text>
<text x="100.4" y="260">PART NUMBER</text>
<text x="165" y="260">DESCRIPTION</text>
<text x="209.1" y="260.1">MASS (kg)</text>
<text x="63.6" y="265.3">1</text>
<text x="72.7" y="265.3">1</text>
<text x="78.7" y="265.3">SIL-026-SHTRAS-02</text>
<text x="147.9" y="265.3">Herraje inferior carcasa inferior</text>
<text x="205.3" y="265.3">0,02</text>
<text x="63.6" y="270.6">2</text>
<text x="63.6" y="275.9">3</text>
<text x="72.7" y="270.6">1</text>
<text x="72.7" y="275.9">1</text>
<text x="78.7" y="270.6">SIL-026-SHTRAS2-01</text>
<text x="78.7" y="275.9">V03_SIL_D04_CARC-DEL-INF_2014-11-27</text>
<text x="147.9" y="270.7">Herraje superior carcasa inferior</text>
<text x="205.3" y="270.6">0,03</text>
<text x="205.3" y="275.9">2,53</text>
<text x="358.5" y="275">SIL-026-DELT-03-CARC-DEL-INF-BOLA-C</text>
<text x="147.9" y="276">Carcasa inferior delantera de fibra</text>
<text x="358.5" y="279.4">2322</text>
</g>
<g font-size="3.1">
<text x="312.7" y="246.8">Tolerancias para dimensiones lineales y angulares sin indicación individual</text>
<text x="312.7" y="250.4">de tolerancia, según ISO 2768-1:1989</text>
<text x="312.7" y="254">Zonas de rugosidad no especificada, Ra 3.2</text>
<text x="377.7" y="285.6">A3</text>
<text x="397" y="285.9">1 /2</text>
</g>
<g font-size="2.4">
<text x="271.2" y="244.4">MATERIAL:</text>
<text x="271.3" y="252">ACABADO SUPERFICIAL:</text>
<text x="271.3" y="254.6">Blanco RAL 9003</text>
<text x="271.2" y="259.7">SCALE:</text>
<text x="350.6" y="260.8">DRAWN: Carlos Ruiz Madrigal</text>
<text x="391.2" y="260.6">12/08/2015</text>
<text x="350.6" y="267">CHECKED: Antonio Garcia</text>
<text x="391.2" y="266.7">12/08/2015</text>
<text x="350.6" y="271.4">DWG NO:</text>
<text x="350.8" y="276.9">Id. Ref:</text>
<text x="350.8" y="282.8">REV</text>
<text x="371.2" y="282.9">SIZE</text>
<text x="390.9" y="282.9">SHEET</text>
</g>
</svg>
